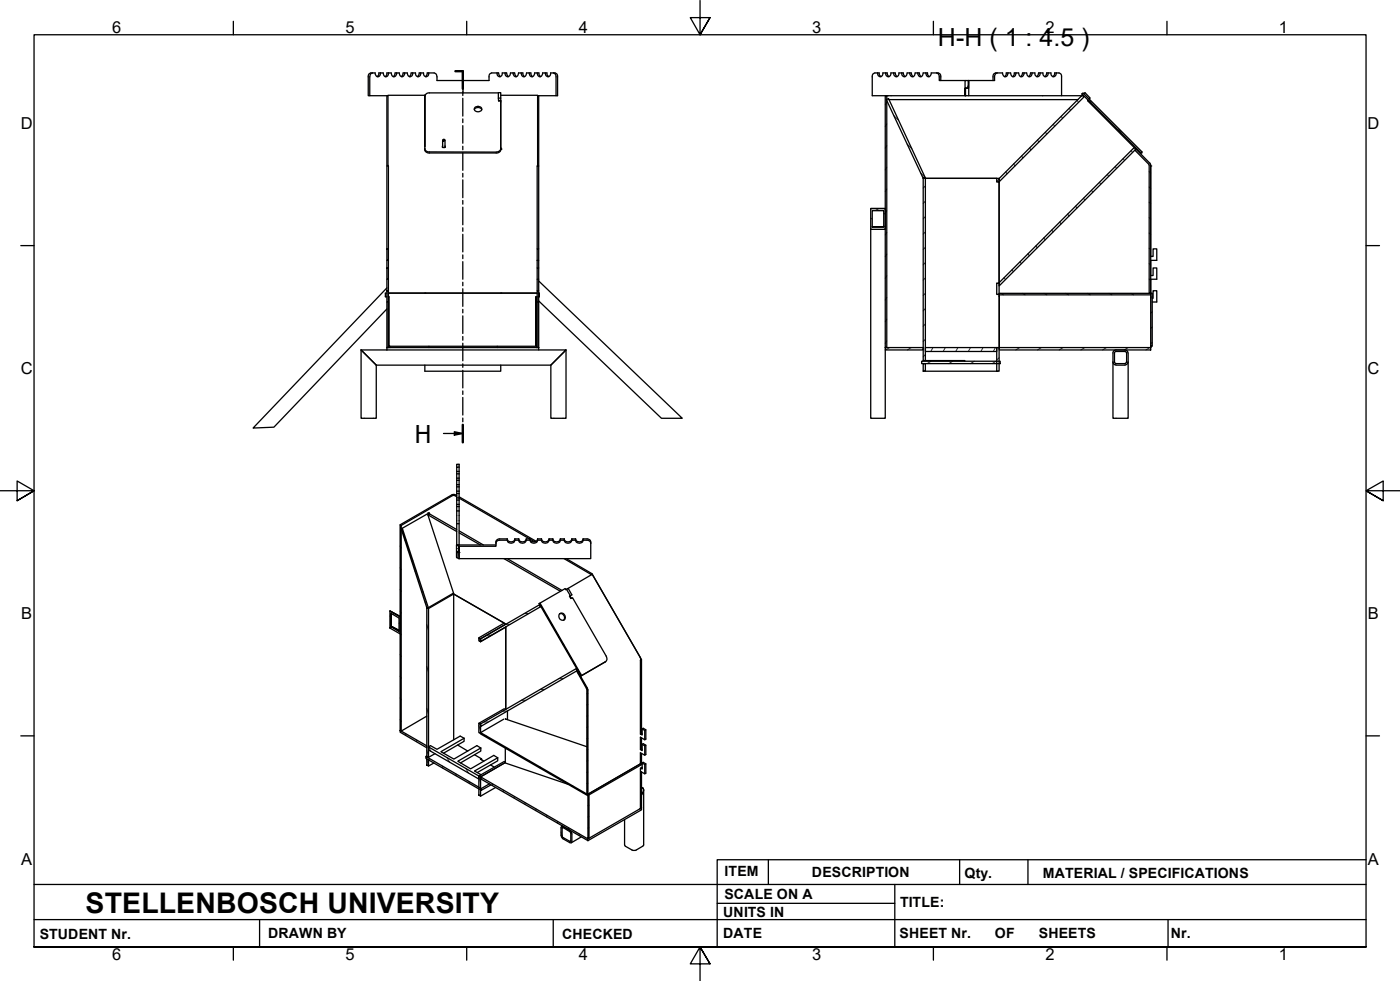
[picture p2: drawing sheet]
<svg xmlns="http://www.w3.org/2000/svg" width="410mm" height="287mm" viewBox="0 0 410 287" stroke-linecap="round" stroke-linejoin="round" font-family="sans-serif">
<!-- layer: Hatch -->
<g fill="none" stroke="#1e1e47" stroke-width=".29">
<path d="M259.7 29.9l-.5 .8M259.7 36.3l-.5 .7M261.7 33.8l1.4 1.4M282.6 26.5v.1M282.7 27.8l.2 .2M283.5 25l-.4 .8M283.6 24.2l.1 .1M306.1 38.7l.4 .6M308.4 36.3l.4 .7M310.8 34.1l.3 .5M313.1 31.7l.3 .6M315.4 29.4l.4 .6"/>
<path d="M318.8 28.9l.9 1.5M327.5 37.6l.9 1.5M259.7 42.6l-.5 .8M259.7 49l-.5 .7M259.7 55.3l-.5 .8M265.6 42.2l1.4 1.4M269.6 50.6l1.3 1.4M271 58.9l-.7 .7M271 54.4l-.7 .7M292.5 52.4l-.7 .7M294.5 50.3l.3 .6M296.8 48l.4 .6"/>
<path d="M299.1 45.7l.4 .5M301.5 43.3l.3 .6M303.8 41l.4 .6M317.2 58l.4 .6M319.6 55.7l.4 .6M321.9 53.4l.4 .5M324.2 51l.4 .6M326.6 48.7l.3 .6M328.9 46.4l.3 .6M331.2 44.1l.4 .6M336.5 59.2l.4 .4M336.5 54.8l.4 .4"/>
<path d="M336.5 50.2l.4 .5M255 63.9l.4 .2M256.3 61l1.1 .7M258.8 66.1l.4 .3M258.8 62.4l.4 .3M259.7 61.7l-.5 .7M259.7 68l-.5 .8M259.7 74.4l-.5 .7M271 76.8l-.7 .7M271 72.4l-.7 .6M271 67.9l-.7 .6M271 63.4l-.7 .7"/>
<path d="M296.4 78.9l.3 .6M298.7 76.6l.3 .6M301 74.2l.4 .7M303.3 72l.4 .5M305.6 69.6l.4 .6M308 67.3l.4 .6M310.3 65l.3 .5M312.6 62.6l.4 .7M315 60.3l.3 .6M336.5 77.2l.4 .4M336.5 72.7l.4 .4M336.5 68.2l.4 .5"/>
<path d="M336.5 63.7l.4 .4M259.7 80.7l-.5 .8M259.7 87.1l-.5 .7M259.7 93.4l-.5 .8M259.7 99.8l-.5 .7M271 99.3l-.7 .7M271 94.8l-.7 .7M271 90.3l-.7 .7M271 85.9l-.7 .6M271 81.4l-.7 .6M291.9 82.9h-.1M293 85.9l.8 .4"/>
<path d="M294 81.2l.4 .7M299.3 85.9l.9 .4M305.7 85.9l.8 .4M312 85.9l.9 .4M318.4 85.9l.8 .4M324.7 85.9l.9 .4M331.1 85.9l.8 .4M336.5 81.7l.4 .4M337.4 95.7l-.5 .5M337.4 91.3l-.5 .4M337.4 86.8l-.5 .4M260.5 101.7l-1.2 .7"/>
<path d="M266.8 101.7l-1.1 .7M271 103.8l-.7 .7M271 108.3l-.4 .4M272.6 105.7l-1.1 .7M273.2 101.7l-.7 1.2M276.8 101.7l-.6 1.2M279 105.7l-1.2 .7M280.5 101.7l-.7 1.2M284.2 101.7l-.7 1.2M285.3 105.7l-1.1 .7M287.8 101.7l-.6 1.2M291.5 101.7l-.7 1.2"/>
<path d="M291.7 105.7l-1.2 .7M292.5 104.7l-.7 .7M298.6 101.7l-1.2 .7M304.9 101.7l-1.1 .7M311.3 101.7l-1.2 .7M317.6 101.7l-1.1 .7M324 101.7l-1.2 .7M326.7 106.4l-.3 .4M330.2 102.9l-.4 .4M330.3 101.7l-1.1 .7M336.7 101.7l-1.2 .7M337.4 100.2l-.5 .5"/>
<path d="M117.2 159.8l.3 .6M117.2 153.7l.3 .4M117.9 155l-.4 .1M118.9 158.1l-.3 .1M115.4 179.6l-.4 .2M117.2 178.9l.3 .6M117.2 172.5l.3 .6M117.2 166.2l.3 .6M119.9 161.1l-.4 .1M120.9 164.1l-.4 .1M121.9 167.1l-.4 .1M122.9 170.1l-.4 .2"/>
<path d="M123.9 173.2l-.4 .1M124.8 176.2l-.3 .1M134 161.6l.4 1.5M134.4 160.5l-.7 .2M153.5 179.6h1.3M158.5 177.2l-.3 .1M114.5 180.2l-.3 .2M114.7 183.7l-.4 .2M117.2 197.9l.3 .6M117.2 191.6l.3 .6M117.2 185.2l.3 .6M117.2 182.3l-.4 .1"/>
<path d="M125 195.1l.5 1.8M125 182.8l.5 1.8M140.3 186.7l.3 1.1M142.5 185.9h1.3M148 182.8h1.4M160.1 180.1l-.2 .1M161.8 183h-.3M163.4 185.8l-.2 .1M163.6 198.6h1.4M165.1 188.7h-.3M166.8 191.5l-.3 .1M168.4 194.4l-.3 .1"/>
<path d="M169.5 197.1l-.3 .1M170.1 197.2l-.3 .2M171.1 200h-.2M117.2 210.6l.3 .6M117.2 204.3l.3 .6M118.8 214.8v.5M122 216.6v.5M125 219.6l.5 1.8M125 207.3l.5 1.8M125.5 218.7l.7 1.2M140.2 212.4l.5 1.7M141.6 211.3h1.3"/>
<path d="M142.4 215.4l-.4 .2M145.5 217.2l-.3 .2M147.1 208.2h1.4M148.7 219l-.3 .2M152.6 205h1.3M158.1 201.8h1.3M172.1 219.4l-.3 .1M172.1 216.1l-.3 .1M172.1 212.8l-.3 .1M172.1 209.6h-.3M172.1 206.3h-.3M172.1 203l-.3 .1"/>
<path d="M125 222.3l.5 1.8M125.6 221.9l.2 .7M129.5 224.2l.2 .7M130.9 221.8l.7 1.3M133.4 226.5l.2 .6M136.4 224.9l.8 1.4M137.3 228.7l.2 .7M140.2 227.4l.5 1.8M141 227.6v.6M144.2 229.4v.5M147.4 231.3v.5M150.6 233.1v.5"/>
<path d="M151.9 220.9l-.3 .2M153.7 234.9v.6M155.1 222.7l-.4 .2M156.9 236.7v.6M158.2 224.6l-.3 .1M160.1 238.6v.6M161.4 226.4l-.3 .2M164.6 228.2l-.3 .2M167.8 230.1l-.4 .2M170.9 231.9l-.3 .1M172.1 232.6h.1M172.1 229.2l-.3 .2"/>
<path d="M172.1 226l-.3 .1M172.1 222.7l-.3 .1M172.5 239l-.4 .2M172.5 235.7l-.4 .2M163.3 240.4v.6M164.3 243.5l.5 1.9M166.4 242.3v.5M169.6 244.1v.5M172.5 242.3l-.4 .1"/>
</g>
<!-- layer: Visible Edges(ISO) -->
<g fill="none" stroke="#000" stroke-width=".38">
<path d="M109.1 21.4l-.6 .3-.2 .8v5.5h5M111.4 21.4a.85 .85 0 0 1-.8 1.1 .85 .85 0 0 1-.7-1.1h-1.5l-.4 .3-.2 .5v5.8h.5M113.6 28h-.3v20.6h.4v24.2M113.8 21.4a.85 .85 0 0 1-.8 1.1 .85 .85 0 0 1-.8-1.1h-1.3v.5l-.5 .5M116.1 21.4a.85 .85 0 0 1-.8 1.1 .85 .85 0 0 1-.7-1.1h-1.3l-.1 .5-.4 .5M118.5 21.4a.85 .85 0 0 1-.8 1.1 .85 .85 0 0 1-.8-1.1h-1.2l-.1 .5-.5 .5M120.8 21.4a.85 .85 0 0 1-.8 1.1 .85 .85 0 0 1-.7-1.1h-1.3l-.1 .5-.4 .5M123.2 21.4a.83 .83 0 0 1-.8 1.1 .83 .83 0 0 1-.7-1.1h-1.3l-.1 .5-.5 .5M124.5 27.9l-.1 15M124.5 22.4l.4-.3 .2-.7h2l.7 .5 .2 1.7h7.5l.1 3.6M125.5 21.4a.83 .83 0 0 1-.7 1.1 .83 .83 0 0 1-.8-1.1h-1.3l-.1 .7-.4 .3M138.9 32.1a1.24 1.24 0 0 1 2.1 0"/>
<path d="M139.1 31.4a1.13 1.13 0 0 1 1.3-.2 1.13 1.13 0 0 1 .6 1 1.19 1.19 0 0 1-1.2 .5 1.19 1.19 0 0 1-.9-.9zM145.5 21.4a.83 .83 0 0 0 .8 1.1 .83 .83 0 0 0 .8-1.1h1.2l.2 .5 .4 .5M145.9 29v-.3h.7v.8h-.6M145.9 28.7v-1.6h.7v1.6M145.9 27.2h-20.4l-1 .5-.1 .4M146 29v.5h.6v.4M146 29.4v.1M146.6 22.4l-.5-.5-.1-.5h-2l-.7 .5-.1 1.7h-7.7M146.6 27.9h10.8v20.7M146.6 29.5v14.4l-.3 .6-.7 .3h-20.2l-1-.7v-16.2h-10.8v20.7M147.9 21.4a.85 .85 0 0 0 .8 1.1 .85 .85 0 0 0 .8-1.1h1.2l.1 .5 .5 .5M150.2 21.4a.85 .85 0 0 0 .8 1.1 .85 .85 0 0 0 .8-1.1h1.3l.1 .5 .4 .5"/>
<path d="M152.6 21.4a.85 .85 0 0 0 .8 1.1 .85 .85 0 0 0 .8-1.1h1.2l.1 .5 .5 .5M154.9 21.4a.85 .85 0 0 0 .8 1.1 .85 .85 0 0 0 .8-1.1h1.3l.1 .5 .4 .5M157.3 21.4a.85 .85 0 0 0 .8 1.1 .85 .85 0 0 0 .8-1.1h1.2l.1 .5 .5 .5M157.4 28h.3M157.7 28v73.7M159.6 21.4a.85 .85 0 0 0 .8 1.1 .85 .85 0 0 0 .8-1.1h1.3l.7 .5 .1 6.1h-5.6M162.1 21.4l.5 .3 .2 .5v5.8M256.9 21.4a.85 .85 0 0 0 .8 1.1 .85 .85 0 0 0 .8-1.1h1.3l.2 .7 .3 .3M258 22.4l-.5-.5-.1-.5h-1.2l-.7 .5-.1 6.1h3.8M259.3 21.4a.83 .83 0 0 0 .8 1.1 .83 .83 0 0 0 .8-1.1h1.2l.2 .5 .4 .5M259.5 29.2l.7-.4 10.7 23.2-.6 .2zM259.7 28v73.7h-.5v-73.7h23.5"/>
<path d="M260.3 29.2h55.4M261.7 21.4a.83 .83 0 0 0 .7 1.1 .83 .83 0 0 0 .8-1.1h1.3l.1 .5 .4 .5M264 21.4a.85 .85 0 0 0 .8 1.1 .85 .85 0 0 0 .8-1.1h1.2l.2 .5 .4 .5M266.4 21.4a.85 .85 0 0 0 .8 1.1 .85 .85 0 0 0 .8-1.1h1.2l.1 .5 .4 .5M268.7 21.4a.85 .85 0 0 0 .8 1.1 .85 .85 0 0 0 .8-1.1h1.3l.1 .5 .4 .5M271.1 21.4a.85 .85 0 0 0 .8 1.1 .85 .85 0 0 0 .8-1.1h2l.6 .3 .2 1.9M274.3 21.4l.5 .3a2.15 2.15 0 0 1 .2 1.9h7.6M282.6 23.6h.9v2.2h-.9v2.2zM283.6 23.6l.1 4.4h-1v-2.2h.9zM283.7 28h32.7l.2 .2M292 21.4l-.5 .3a2.15 2.15 0 0 0-.3 1.9h-7.7M295.1 21.4a.85 .85 0 0 1-.7 1.1 .85 .85 0 0 1-.8-1.1h-2.1l-.5 .3-.2 1.9"/>
<path d="M297.5 21.4a.85 .85 0 0 1-.8 1.1 .85 .85 0 0 1-.8-1.1h-1.3v.5l-.5 .5M299.8 21.4a.85 .85 0 0 1-.7 1.1 .85 .85 0 0 1-.8-1.1h-1.3l-.1 .5-.4 .5M302.2 21.4a.85 .85 0 0 1-.8 1.1 .85 .85 0 0 1-.8-1.1h-1.2l-.1 .5-.5 .5M304.5 21.4a.83 .83 0 0 1-.7 1.1 .83 .83 0 0 1-.8-1.1h-1.2l-.2 .5-.4 .5M306.9 21.4a.83 .83 0 0 1-.8 1.1 .83 .83 0 0 1-.7-1.1h-1.3l-.1 .5-.5 .5M308.2 22.4l.5-.5 .1-.5h1.3l.7 .5v6.1M309.3 21.4a.85 .85 0 0 1-.8 1.1 .85 .85 0 0 1-.8-1.1h-1.2l-.2 .7-.4 .3M316.8 27.5l.3-.3 17.3 17.3-.3 .3zM316.9 27.9l.5 .5-24.9 24.8v-.9zM317.1 27.8l-.2 .1M317.4 27.4l.3-.3 1.5 1.6-.3 .3M318.6 29.4l-.1 .1 13.6 13.7"/>
<path d="M113.3 48.6v24.2M124.4 43.5l.3 .6 .7 .4h19.9l1-.4 .3-.5M129.6 42.7l-.1 .1a.39 .39 0 0 0 .5 .4 .39 .39 0 0 0 .3-.5M129.6 41v2.1M129.6 43l-.1 .1M130.3 41v2.1M130.3 43l.1 .1M157.7 48.6h-.4v24.2M270.3 52.2h.7v53.4h-.7zM270.9 52l.1 .2M271 52.2h20.8M291.8 52.2h.7v1.1h-.7z"/>
<path d="M292.5 52.2h.1M292.5 53.3v29.5M332.1 43.2l.5 .4-40.1 40.1v-.9zM334.4 44.5l-.3 .3M336.7 47.8l.2 .6v37.4h-.4v-37.4l-4.2-4.4 .3-.4 4.1 4.2M336.9 48.6v26.5h.7v-2.3h1.1v3.4h-1.8v4.5h.7v-2.3h1.1v3.3h-1.8v4.1M113.3 78.4h.4v3.3h-.4zM113.3 72.8h.4v3.4h-.4zM113.3 76.2v2.2M113.7 76.2v2.2M157.3 76.2v2.2M157.3 76.2h.4"/>
<path d="M157.7 78.4h-.4v6.7M157.7 72.8h-.4v3.4M255 61h4.2v6.1h-4.2zM255 67.1v55.3h4.2v-20M255 61h4.2M255.4 61.7h3.4v4.8h-3.4zM255.4 66.4h3.4M113.3 84.3l-39.2 41 6.1-.3 33.1-34.6M113.3 85.1h.4v3.3h-.4zM113.3 88.4v13.3h.4v-13.3v13.3h.5M113.3 85.8h-.5v1.1h.5M113.3 81.7v3.4"/>
<path d="M113.7 86.9h.2v14.5h42.9v-14.5h.5M113.7 85.8h43.6M113.7 81.7v3.4M157.1 86.9v14.8h-42.9M157.3 81.7h.4M157.5 88.4v13.3h-.4M157.7 82.2l42.1 40.2h-6.1l-36-34.3M157.7 85.1h-.4v3.3h.4M157.7 85.8h.2v1.1h-.2M291.8 82.9h.7v3.3h-.7zM292.5 86.2v.2M292.5 85.9h44.4v.4h-44.4z"/>
<path d="M292.5 86.3l.1 .5M292.5 86.6v15.1M292.5 86.8h.1M292.6 86.8v14.9M336.9 85.8h.5v15.6h-.5zM337.4 87.3h.2v-2.2h1.1v3.3h-1.3M105.7 102.4l4.5 4.5M105.7 102.4v20h4.5v-15.5M105.7 102.4h7.6M113.7 101.7h-.4v.7M114.2 101.4v.3M124.4 106.9v1.8h22.2v-1.8"/>
<path d="M125.6 101.4v.3M145.6 101.4v.3M157.5 101.7h.2M157.7 102.4h8l-4.4 4.5h-51.1M157.7 101.7v.7h-44.4M165.7 102.4v20h-4.4v-15.5zM259.2 101.7h11.1v.7h-11.1zM269.9 105.7h23v.7h-23zM270.3 106.4h.7v2.3h-.7zM271 101.7h20.8v1.2h-20.8zM271 105.6h11.5v.1M271 108.7h20.8"/>
<path d="M291.8 101.7h.7v7h-.7zM292.5 101.7h44.4v.7h-44.4zM325.9 106a.86 .86 0 0 0 .8 .8M325.9 103.3a.86 .86 0 0 1 .9-.9h2.6a.86 .86 0 0 1 .9 .9M325.9 103.3v2.7M326.3 103.3l.4-.4h2.7l.4 .4M326.3 103.3v2.7l.4 .4M326.8 106.4h2.6M326.8 106.9h2.6M329.8 106l-.4 .4M329.9 103.3v2.7M330.3 106a.86 .86 0 0 1-.9 .8"/>
<path d="M330.3 103.3v19.1h-4.4v-16.4M337.1 101.4l-.2 .3M133.7 136.7v-.8h.7v23.6M133.7 138v21.5M133.7 140h.7M133.7 138.7h.7M133.7 138h.7M134.4 136.7h-.7v1.3M117.2 153.6l.3 .2v60.2l-.3-.2zM117.4 154.6h.4l7.6 23.3h-.4zM125.3 150.7l.5-.3 7.9 4.6M125.3 150.7l7.6 23.2 15.2 8.8"/>
<path d="M125.3 150.1h.4M125.3 150.7l8.4 4.9M125.8 150.4l-.1-.3-7.9 4.5M133.7 159.5l.7 .4v1.8l-.7-.3v1.8zM133.7 159.5h11.5M133.7 145l-.7-.3-.8 .2-15 8.7M133.7 145.4l-.5-.4h-.7l-15 8.8M133.7 153.3h.7M133.7 141.9h.7M133.7 140.6h.7M133.7 149.6h.7M133.7 148.3h.7"/>
<path d="M133.7 143.8h.7M133.7 142.5h.7M133.7 147.7h.7M133.7 146.4h.7M133.7 145.7h.7M133.7 144.5h.7M134.4 159.9v3.7l-.7-.4v-1.8l.7 .3zM134.4 159.9h.1M134.4 155.4l7.1 4.1M134.4 156l6.3 3.5M134.4 145.4l22.6 13M134.4 145.8l20.7 11.9"/>
<path d="M134.4 159.9v.1M145.2 159v.9h-10.8M148.5 158.1a1.14 1.14 0 0 0 1.1 .9 1.14 1.14 0 0 0 1.1-.9M148.5 157.7a1.14 1.14 0 0 0 1.1 .9 1.14 1.14 0 0 0 1.1-.9M148.5 158.1h-2.5l-.6 .5-.2 .4M148.5 157.7h-2.5l-.8 .7v.6M148.5 157.7v.4M150.7 158.1h1.2M150.7 157.7h1.2M150.7 157.7v.4M151.9 158.1a1.14 1.14 0 0 0 1.1 .9 1.14 1.14 0 0 0 1.1-.9M151.9 157.7a1.14 1.14 0 0 0 1.1 .9 1.14 1.14 0 0 0 1.1-.9"/>
<path d="M151.9 157.7v.4M154.1 158.1h1.1M154.1 157.7h1.1M154.1 157.7v.4M155.2 158.1a1.14 1.14 0 0 0 1.1 .9 1.14 1.14 0 0 0 1.1-.9M155.2 157.7a1.14 1.14 0 0 0 1.1 .9 1.14 1.14 0 0 0 1.1-.9M155.2 157.8l1.4 .8M155.2 157.7v.4M157.4 158.1h1.2M157.4 157.7h1.2M157.4 157.7v.4M158.6 158.1a1.14 1.14 0 0 0 1.1 .9 1.14 1.14 0 0 0 1.1-.9"/>
<path d="M158.6 157.7a1.14 1.14 0 0 0 1.1 .9 1.14 1.14 0 0 0 1.1-.9M158.6 157.7v.4M160.8 158.1h1.1M160.8 157.7h1.1M160.8 157.7v.4M161.9 158.1a1.14 1.14 0 0 0 1.1 .9 1.14 1.14 0 0 0 1.1-.9M161.9 157.7a1.14 1.14 0 0 0 1.1 .9 1.14 1.14 0 0 0 1.1-.9M161.9 157.7v.4M164.1 158.1h1.1M164.1 157.7h1.1M164.1 157.7v.4M165.2 158.1a1.14 1.14 0 0 0 1.1 .9 1.14 1.14 0 0 0 1.1-.9"/>
<path d="M165.2 157.7a1.14 1.14 0 0 0 1.1 .9 1.14 1.14 0 0 0 1.1-.9M165.2 157.7v.4M167.4 157.7v.4M167.4 158.1h1.1M167.4 157.7h1.1M168.5 158.1a1.14 1.14 0 0 0 1.1 .9 1.14 1.14 0 0 0 1.2-.9M168.5 157.7a1.14 1.14 0 0 0 1.1 .9 1.14 1.14 0 0 0 1.2-.9M168.5 157.7v.4M170.8 158.1a2.15 2.15 0 0 1 1.9 .3l.3 .6M170.8 157.7a2.15 2.15 0 0 1 1.9 .3l.3 1M170.8 157.7v.4M173 159v4.5h-38.6v-1.8"/>
<path d="M114.2 178.8l3 1.7v5.1l-3-1.8zM125 177.9l.5 .2v43.6l-.5-.3zM125.5 178.1l7.3-4.2 14.8 8.5-7.4 4.3M132.8 173.6l-7.4 4.3M132.8 173.9v42.6M147.6 163.5l16.5 9.6M148.5 163.5l16.1 9.4M157.9 176.7l.2-.2 12.2 21.3-.2 .1zM158.1 177l-.2 .1M158.4 177.6h-.2M163.8 179.7a1.05 1.05 0 0 1 1.6 .4 1.05 1.05 0 0 1-.6 1.5 1.17 1.17 0 0 1-1-1.9zM163.9 179.7a1.19 1.19 0 0 1 1.2 .5 1.19 1.19 0 0 1-.1 1.4"/>
<path d="M165.2 163.5l7.8 4.6 .3-.2M165.8 163.5l7.5 4.4M165.9 172.5l-.2 .1-.2-.3-7.4 4.2M166.4 172.2l7-4.1 14.1 24.3 .1 .8M166.9 174.4l.4 .7M167 174.4l-1.1-1.9 .5-.3 1 1.9-.6 .4 .3 .7 .5-.2 9.9 17 .2 .9-.5 .9M173 168.1l.1 .2M173.3 167.9l14.5 25.2v21.6l.2 .1M114.5 183.5l2.3 1.4v-4l-2.3-1.4v4v-4l.1 3.8 2.2 1.2M117.2 180.4l-3-1.6 3 1.7M140.2 186.7l.5 .3v.8l-.5-.2zM140.7 187l17.2-9.9 .3 .5-17.5 10.2z"/>
<path d="M148.1 183.5v24.2M148.1 183.6l-7.4 4.2M148.1 182.7l-7.4 4.3M168.8 196.4l.2-.1 3.1 5.6v30.6l-.3-.2v-30.5zM168.8 195.7h-.1M169.2 196.2l-.2 .1M177 193.9l-6.9 4M177.2 193.8l-6.9 4M177.2 193.8l-.2 .1M187.8 193.1l-.3 .1v21.7M117.2 213.8l7.8 4.5v.6l-7.8-4.6zM125 209.6l-7.5 4.4"/>
<path d="M125.5 218.6l14.7 8.6v.8l-14.7-8.5zM134 218.1l3 1.8M135.9 216.1l-6.8 3.9 3.8 2.2 6.7-3.9 1.2 .7M135.9 216.1l-1.2-.6-6.7 3.8-2-1-.5 .3M135.9 216.1v.9l-6 3.5M140.2 211.7l.5 .3v2.7l-.5-.2zM140.7 211.9l28-16.2 .3 .6-28.3 16.4zM140.7 214.5l31.4 18.1v.3l-31.4-18.1zM140.8 219l-6.8 3.8 3.8 2.3 6.8-4 1.1 .7M140.8 219v.9l-6 3.4M147.5 210.5l-6.8 4M148 219v4.3l18.3 6.3"/>
<path d="M148 210.5l23.8 8.1M148 207.7l-.4-.2-7.4 4.2M148 210.5h.1M148.6 208.1v2.5M187.8 214.7l-.3 .2 .5 .3v-1.8l.3-.2 .8 .4v2.8l-.3 .1-1.3-.7v3.6M187.8 216v3.3h.2M187.8 219.3l-.3 .1 .5 .3v-1.8l.3-.2 .8 .4v2.8l-.3 .2-1.3-.7v3.2l-15.4 8.9M188 217.9l.8 .4 .3-.2M188 213.4l.8 .4 .3-.2M188.8 213.8v2.7M188.8 218.3v2.8M124.7 221.4l16.2 9.4v.5l-16.2-9.3z"/>
<path d="M125 222.1l.5 .4v1.7l-.5-.2zM125 221.2l-.3 .2M127.1 223.3l-1.6 .9M127.4 220.6l-1.9 1.1M138.9 220.9l2.1 1.2v.4M140.2 227.2l.5 .2v5.7l-.5-.4zM140.7 227.4l31.4 18.2v.5l-31.4-18.1zM140.9 222.1l-.2 .1 1 .6M143.3 229.4l-2.4 1.4M143.6 223.9l1.1 .7M143.8 229.8l-2.9 1.5M145.1 230.5l-4.4 2.6"/>
<path d="M145.7 221.8l-6.8 3.9 1.9 1.1-.6 .4M145.7 221.8v.9l-5.9 3.4M148 223.1l-.4-.2-7.4 4.3M148 223.2l-7.3 4.2M172.1 232.5l.4 .2v12.7l-.4-.2zM187.4 236.7h.1M187.6 224.9l.4 .2v-1.8l.3-.1 .8 .4v2.7l-.3 .2-1.2-.7M187.7 225.9v10.7l-.2 .2M187.8 236.5v.6l-15.7 9M187.8 230.5l.5 .3 .2 .4-.7 1.5M187.8 220.5v3l.2-.2 .8 .5 .3-.2M187.8 236.5l-.1 .1"/>
<path d="M187.8 225.9v10.6M187.8 224.7l.2 .1M188 224.6l-.5 .3v11.8l-15 8.7M188 223.7l-15.5 9M188.5 231.2v16.1l-2.4 1.6h-.8l-2.2-1.2-.2-.4v-7.4M188.8 223.8v2.7M164.4 241.9l.3-.1 2.3 1.4 .3 .4v3h-.5l-2.1-1.2-.3-.4zM164.7 242.3l2.2 1.2 .2 .4-.1 2.4-2.3-1.4zM164.7 241.8l-.2 .1M170.2 245l-2.9 1.7M172.4 245.4l-.3 .2"/>
<circle cx="129.9" cy="41" r=".28"/>
</g>
<g fill="#000">
<circle cx="146.6" cy="43.6" r=".19"/>
<circle cx="157.3" cy="48.6" r=".19"/>
<circle cx="334.1" cy="44.8" r=".19"/>
<circle cx="336.9" cy="48.6" r=".19"/>
<circle cx="124.4" cy="85.8" r=".19"/>
<circle cx="146.6" cy="85.8" r=".19"/>
<circle cx="134.4" cy="161.7" r=".19"/>
<circle cx="187.5" cy="193.2" r=".19"/>
<circle cx="187.2" cy="223.8" r=".19"/>
</g>
<!-- layer: Section View Lines(ISO) -->
<g fill="none" stroke="#000" stroke-width=".38">
<path d="M133.3 20.8h2.2v5.2M135.5 26.9v1.1M135.5 28.8v5.2M135.5 34.8v1.1M135.5 36.8v5.1M135.5 42.8v1M135.5 44.7v5.2M135.5 50.8v1M135.5 52.7v5.2M135.5 58.7v1.1M135.5 60.7v5.1M135.5 66.7v1"/>
<path d="M135.5 68.6v5.1M135.5 74.6v1.1M135.5 76.6v5.1M135.5 82.6v1M135.5 84.5v5.2M135.5 90.6v1M135.5 92.5v5.1M135.5 98.5v1.1M135.5 100.5v5.1M135.5 106.5v1M135.5 108.4v5.2M135.5 114.4v1.1"/>
<path d="M135.5 116.3v5.2M129.9 126.9h5.6M133 126.4l2.5 .5-2.5 .5zM135.5 122.4v1.1M135.5 124.3v5.2"/>
</g>
<path d="M133.3 20.8h2.2v5.2M135.5 124.3v5.2" fill="none" stroke="#000" stroke-width=".7"/>
<path d="M133 126.4l2.5 .5-2.5 .5z" fill="#000"/>
<!-- layer: Border_0 -->
<g fill="none" stroke="#000" stroke-width=".38">
<path d="M68.3 6.2v4M136.7 6.2v4M205 .1v10.1l-2.9-5h5.8l-2.9 5 2.9-5M273.3 6.2v4M341.7 6.2v4M6.1 71.9h3.9M400 71.9h3.9M0 143.7h10l-5-2.9v5.8l5-2.9-5 2.9M410 143.7h-10l5-2.9v5.8l-5-2.9 5 2.9M6.1 215.4h3.9M400 215.4h3.9M10 277.2v-267h390v267h-390h390"/>
<path d="M68.3 277.2v3.9M136.7 277.2v3.9M273.3 277.2v3.9M341.7 277.2v3.9M207.9 282.1l-2.9-4.9 2.9 4.9h-5.8l2.9-4.9v10"/>
</g>
<!-- layer: Sketch Geometry(ISO) -->
<path d="M10 258.9h390M225 251.7v7.2M262 258.9v18.3M281 251.7v7.2M301 251.7v7.2M400 251.7h-190v25.5M10 277.2h390M10 269.2h390M76 269.2v8M162 269.2v8M210 264.4h52M342 269.2v8" fill="none" stroke="#000" stroke-width=".38"/>
<text font-size="8.3" x="25.1" y="267.2">STELLENBOSCH UNIVERSITY</text>
<text font-size="7.3" x="274.6" y="13.6">H-H ( 1 : 4.5 )</text>
<text font-size="7.2" x="121.5" y="129.6">H</text>
<g font-size="4.8">
<text x="32.8" y="9.7">6</text>
<text x="101.2" y="9.7">5</text>
<text x="169.5" y="9.7">4</text>
<text x="237.8" y="9.7">3</text>
<text x="306.1" y="9.7">2</text>
<text x="374.5" y="9.7">1</text>
<text x="6.1" y="37.8">D</text>
<text x="400.4" y="37.8">D</text>
<text x="6.1" y="109.6">C</text>
<text x="400.4" y="109.6">C</text>
<text x="6.2" y="181.3">B</text>
<text x="400.5" y="181.3">B</text>
<text x="6.2" y="253.1">A</text>
<text x="400.5" y="253.1">A</text>
<text x="32.8" y="281.1">6</text>
<text x="101.2" y="281.1">5</text>
<text x="169.5" y="281.1">4</text>
<text x="237.8" y="281.1">3</text>
<text x="306.1" y="281.1">2</text>
<text x="374.5" y="281.1">1</text>
</g>
<g font-size="4.1">
<text x="212.2" y="256.5">ITEM</text>
<text x="237.7" y="256.7">DESCRIPTION</text>
<text x="282.4" y="256.9">Qty.</text>
<text x="305.4" y="256.9">MATERIAL / SPECIFICATIONS</text>
<text x="212.1" y="263">SCALE ON A</text>
<text x="211.8" y="268.4">UNITS IN</text>
<text x="263.5" y="265.6">TITLE:</text>
<text x="11.6" y="274.8">STUDENT Nr.</text>
<text x="78.5" y="274.6">DRAWN BY</text>
<text x="164.6" y="274.8">CHECKED</text>
<text x="211.8" y="274.6">DATE</text>
<text x="263.4" y="274.6">SHEET Nr.</text>
<text x="291.3" y="274.6">OF</text>
<text x="304.2" y="274.6">SHEETS</text>
<text x="342.8" y="274.5">Nr.</text>
</g>
</svg>
